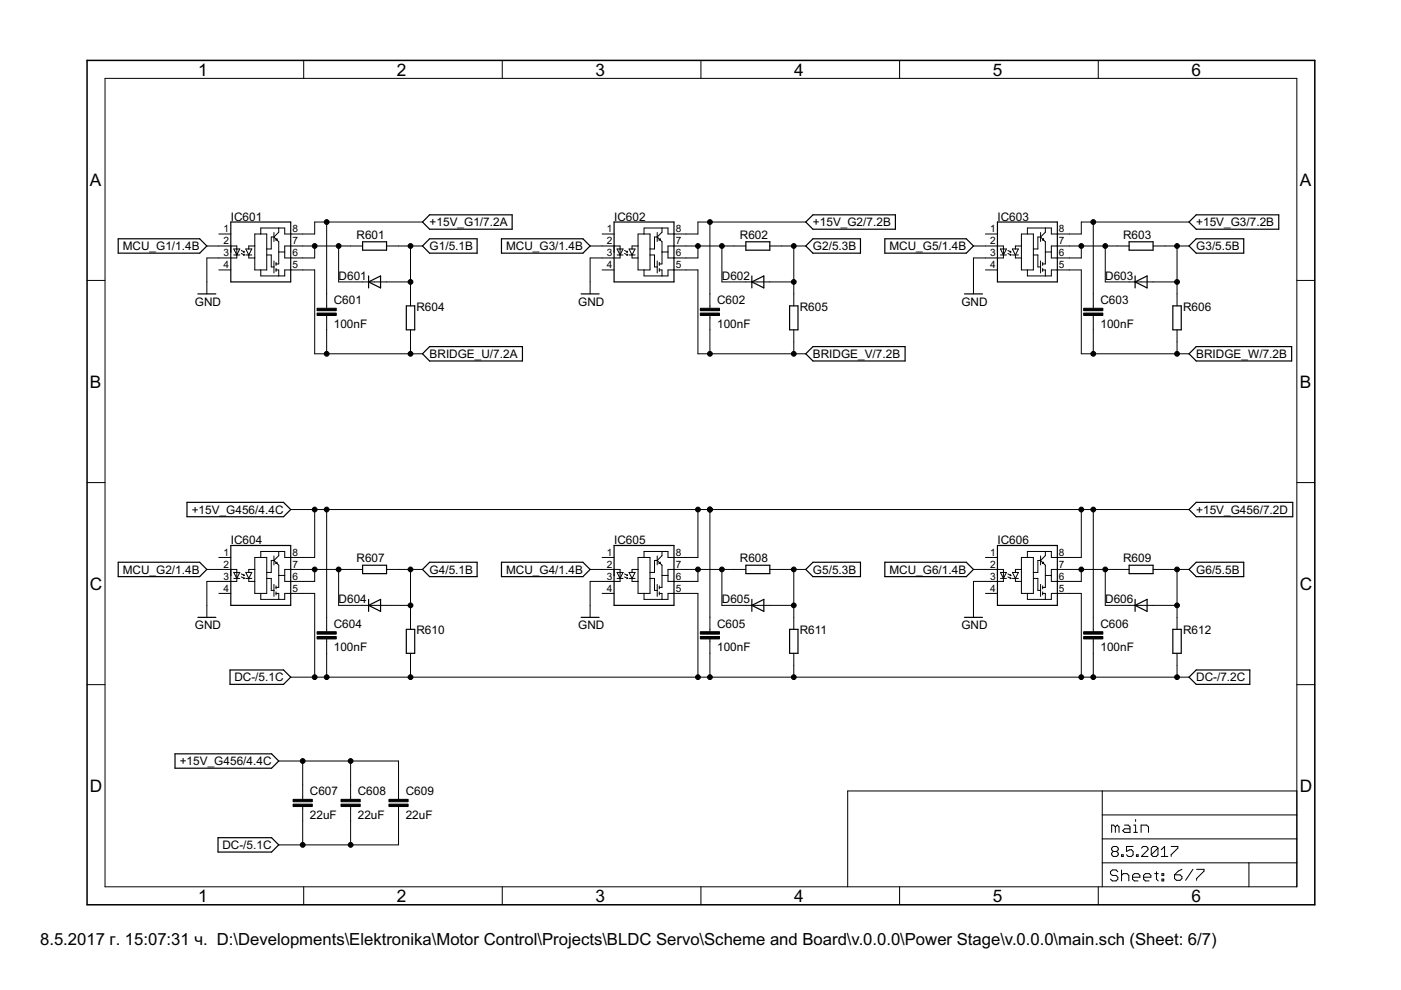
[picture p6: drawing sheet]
<svg xmlns="http://www.w3.org/2000/svg" width="297mm" height="210mm" viewBox="0 0 297 210" stroke-linecap="round" stroke-linejoin="round" font-family="sans-serif">
<g fill="#000" stroke="#000" stroke-width=".25">
<path d="M25.1 50.6v3.1zM25.1 53.7h17.2zM25.1 50.6h17.2zM42.3 53.7l1.6-1.5zM42.3 50.6l1.6 1.6zM48.9 47.1h12.7zM48.9 53.4v6.4zM48.9 47.1v6.3zM61.6 47.1v2.5zM61.6 49.6v2.6zM61.6 52.2v2.5zM61.6 54.7v2.5z"/>
<path d="M61.6 57.2v2.6zM48.9 59.8h12.7zM76.9 53h5.1zM76.9 51.3v1.7zM78.1 59.8l2.6 1.2zM78.1 58.5v1.3zM78.1 59.8l2.6-1.3zM76.9 51.3h5.1zM82 51.3v1.7zM91.1 50.6l-1.5 1.6zM89.6 52.2l1.5 1.5zM91.1 45.6l-1.5 1.5z"/>
<path d="M89.6 47.1l1.5 1.5zM91.1 50.6h10.1zM91.1 53.7h10.1zM91.1 45.6h17.5zM91.1 48.6h17.5zM101.2 50.6v3.1zM106.3 50.6v3.1zM108.6 45.6v3zM106.3 53.7h17.3zM106.3 50.6h17.3zM125.1 52.2l-1.5 1.5zM123.6 50.6l1.5 1.6z"/>
<path d="M130.2 47.1h12.7zM130.2 53.4v6.4zM130.2 47.1v6.3zM142.9 47.1v2.5zM142.9 49.6v2.6zM142.9 52.2v2.5zM142.9 54.7v2.5zM142.9 57.2v2.6zM130.2 59.8h12.7zM158.1 53h5.1zM158.1 51.3v1.7zM159.4 59.8l2.5 1.2z"/>
<path d="M159.4 58.5v1.3zM159.4 59.8l2.5-1.3zM158.1 51.3h5.1zM163.2 51.3v1.7zM170.8 52.2l1.6-1.6zM170.8 52.2l1.6 1.5zM170.8 47.1l1.6-1.5zM170.8 47.1l1.6 1.5zM172.4 50.6h10zM172.4 53.7h10zM172.4 45.6h17.4zM172.4 48.6h17.4z"/>
<path d="M182.4 50.6v3.1zM187.6 50.6v3.1zM189.8 45.6v3zM187.6 53.7h17.3zM187.6 50.6h17.3zM206.4 52.2l-1.5 1.5zM204.9 50.6l1.5 1.6zM211.5 47.1h12.7zM211.5 53.4v6.4zM211.5 47.1v6.3zM224.2 47.1v2.5zM224.2 49.6v2.6z"/>
<path d="M224.2 52.2v2.5zM224.2 54.7v2.5zM224.2 57.2v2.6zM211.5 59.8h12.7zM239.4 53h5.1zM239.4 51.3v1.7zM240.7 59.8l2.5 1.2zM240.7 58.5v1.3zM240.7 59.8l2.5-1.3zM239.4 51.3h5.1zM244.5 51.3v1.7zM252.1 47.1l1.5-1.5z"/>
<path d="M252.1 47.1l1.5 1.5zM252.1 52.2l1.5-1.6zM252.1 52.2l1.5 1.5zM253.6 45.6h17.5zM253.6 48.6h17.5zM253.6 50.6h10.1zM253.6 53.7h10.1zM263.7 50.6v3.1zM271.1 45.6v3zM42 62.3h3.8zM78.1 59.8v1.2zM80.7 58.5v2.5z"/>
<path d="M86.1 64.9v5zM86.1 64.9h1.8zM86.1 69.9h1.8zM87.9 64.9v5zM91.1 73.5l-1.5 1.5zM89.6 75l1.5 1.5zM91.1 73.5h19.7zM91.1 76.5h19.7zM110.8 73.5v3zM123.2 62.3h3.8zM159.4 59.8v1.2zM161.9 58.5v2.5z"/>
<path d="M167.4 64.9v5zM167.4 64.9h1.8zM167.4 69.9h1.8zM169.2 64.9v5zM170.8 75l1.6-1.5zM170.8 75l1.6 1.5zM172.4 73.5h19.5zM172.4 76.5h19.5zM191.9 73.5v3zM204.5 62.3h3.8zM240.7 59.8v1.2zM243.2 58.5v2.5z"/>
<path d="M248.7 64.9v5zM248.7 64.9h1.7zM248.7 69.9h1.7zM250.4 64.9v5zM252.1 75l1.5-1.5zM252.1 75l1.5 1.5zM253.6 73.5h20.3zM253.6 76.5h20.3zM273.9 73.5v3zM39.6 106.5v3.1zM25.1 119.2h17.2zM48.9 115.7h12.7z"/>
<path d="M39.6 109.6h20.5zM39.6 106.5h20.5zM60.1 109.6l1.5-1.6zM60.1 106.5l1.5 1.5zM61.6 115.7v2.5zM61.6 118.2v2.5zM76.9 119.8h5.1zM91.1 119.2h10.1zM101.2 119.2v3.1zM106.3 119.2h17.3zM130.2 115.7h12.7zM142.9 115.7v2.5z"/>
<path d="M142.9 118.2v2.5zM158.1 119.8h5.1zM172.4 119.2h10zM182.4 119.2v3.1zM187.6 119.2h17.3zM211.5 115.7h12.7zM224.2 115.7v2.5zM224.2 118.2v2.5zM239.4 119.8h5.1zM252.1 108l1.5-1.5zM252.1 108l1.5 1.6zM253.6 119.2h10.1z"/>
<path d="M253.6 106.5h20.5zM253.6 109.6h20.5zM263.7 119.2v3.1zM274.1 106.5v3.1zM25.1 119.2v3.1zM42 130.9h3.8zM25.1 122.3h17.2zM42.3 122.3l1.6-1.6zM42.3 119.2l1.6 1.5zM48.9 122v6.4zM48.9 115.7v6.3zM61.6 120.7v2.6z"/>
<path d="M61.6 123.3v2.5zM61.6 125.8v2.6zM48.9 128.4h12.7zM76.9 121.6h5.1zM76.9 119.8v1.8zM78.1 128.4l2.6 1.2zM78.1 128.4v1.2zM78.1 127.1v1.3zM78.1 128.4l2.6-1.3zM80.7 127.1v2.5zM82 119.8v1.8zM86.1 133.4v5.1z"/>
<path d="M86.1 133.4h1.8zM86.1 138.5h1.8zM87.9 133.4v5.1zM91.1 119.2l-1.5 1.5zM89.6 120.7l1.5 1.6zM91.1 122.3h10.1zM106.3 119.2v3.1zM123.2 130.9h3.8zM106.3 122.3h17.3zM125.1 120.7l-1.5 1.6zM123.6 119.2l1.5 1.5zM130.2 122v6.4z"/>
<path d="M130.2 115.7v6.3zM142.9 120.7v2.6zM142.9 123.3v2.5zM142.9 125.8v2.6zM130.2 128.4h12.7zM158.1 121.6h5.1zM158.1 119.8v1.8zM159.4 128.4l2.5 1.2zM159.4 128.4v1.2zM159.4 127.1v1.3zM159.4 128.4l2.5-1.3zM161.9 127.1v2.5z"/>
<path d="M163.2 119.8v1.8zM167.4 133.4v5.1zM167.4 133.4h1.8zM167.4 138.5h1.8zM169.2 133.4v5.1zM170.8 120.7l1.6-1.5zM170.8 120.7l1.6 1.6zM172.4 122.3h10zM187.6 119.2v3.1zM204.5 130.9h3.8zM187.6 122.3h17.3zM206.4 120.7l-1.5 1.6z"/>
<path d="M204.9 119.2l1.5 1.5zM211.5 122v6.4zM211.5 115.7v6.3zM224.2 120.7v2.6zM224.2 123.3v2.5zM224.2 125.8v2.6zM211.5 128.4h12.7zM239.4 121.6h5.1zM239.4 119.8v1.8zM240.7 128.4l2.5 1.2zM240.7 128.4v1.2zM240.7 127.1v1.3z"/>
<path d="M240.7 128.4l2.5-1.3zM243.2 127.1v2.5zM244.5 119.8v1.8zM248.7 133.4v5.1zM248.7 133.4h1.7zM248.7 138.5h1.7zM250.4 133.4v5.1zM252.1 120.7l1.5-1.5zM252.1 120.7l1.5 1.6zM253.6 122.3h10.1zM48.8 142v3.1zM37.1 159.8h20.5z"/>
<path d="M48.8 145.1h11.3zM48.8 142h11.3zM61.6 143.6l-1.5 1.5zM60.1 142l1.5 1.6zM252.1 143.6l1.5-1.6zM252.1 143.6l1.5 1.5zM253.6 142h11.4zM253.6 145.1h11.4zM265 142v3.1zM37.1 159.8v3.1zM46.2 177.6h11.4zM37.1 162.9h20.5z"/>
<path d="M59.1 179.1l-1.5 1.6zM57.6 177.6l1.5 1.5zM59.1 161.4l-1.5 1.5zM57.6 159.8l1.5 1.6zM46.2 177.6v3.1zM46.2 180.7h11.4z"/>
</g>
<g fill="#000" stroke="#000" stroke-width=".21">
<path d="M22.3 16.6v171.4zM64.4 12.8v3.8zM106.5 12.8v3.8zM148.6 12.8v3.8zM190.7 12.8v3.8zM232.9 12.8v3.8zM22.3 16.6h252.7zM18.5 59.5h3.8zM43.9 59.8v2.5zM43.9 52.2h2.5zM43.9 54.7v5.1zM43.9 54.7h2.5z"/>
<path d="M46.4 49.6h2.5zM46.4 52.2h2.5zM46.4 54.7h2.5zM46.4 57.2h2.5zM48.9 54.7h1.3zM48.9 52.2v1.2zM49.6 54.1h.6zM49.6 52.8h.6zM50.2 54.1v.6zM50.2 52.8h.6zM50.2 52.8v1.3zM50.2 52.2v.6z"/>
<path d="M48.9 52.2h1.3zM49.6 52.8l.6 1.3zM50.2 54.1h.6zM50.8 52.8l-.6 1.3zM51.2 53.1l.6 .3zM51.2 53.7l.6 .4zM51.6 54.1h.2zM51.7 53.3l.1 .1zM51.6 53.5l.2-.1zM51.7 53.9l.1 .2zM52.1 54.1h.6zM52.1 52.8h.6z"/>
<path d="M52.1 52.8l.6 1.3zM52.7 52.8h.7zM52.7 52.2v.6zM52.7 52.2h1.3zM52.7 54.1v.6zM52.7 54.7h1.3zM52.7 54.1h.7zM53.4 52.8l-.7 1.3zM54 54.7v2.5zM54 52.2v2.5zM54 49.6v2.6zM54 49.6h1.3z"/>
<path d="M55.3 49.6h1.3zM54 57.2h1.3zM55.3 48.3v1.3zM55.3 57.2v1.3zM56.6 49.6v3.2zM56.6 52.8v1.3zM56.6 54.1v3.1zM55.3 57.2h1.3zM56.6 52.8h.9zM57.5 54.1v2.5zM56.6 54.1h.9zM57.5 50.2v2.6z"/>
<path d="M57.5 50.2h.6zM58.1 56.6v1.3zM58.1 55.3v1.3zM57.5 56.6h.6zM58.1 50.2v1zM58.1 50.2l.6 .7zM58.1 49.3v.9zM58.5 50.9h.2zM58.5 57.2v.4zM58.5 56.9v.3zM58.5 56v.3zM58.5 55.6v.4z"/>
<path d="M58.5 57.2h.6zM58.7 50.9l.4 .4zM58.7 50.6v.3zM58.7 50.6l-.2 .3zM59.1 48.3v.9zM59.1 53.4v2.6zM59.1 57.2v1.3zM58.5 56h.6zM59.1 49.2l-1 1zM55.3 48.3h3.8zM55.3 58.5h3.8zM59.1 51.3v2.1z"/>
<path d="M60.4 53.4v1.3zM60.4 52.2v1.2zM60.4 52.2h1.2zM59.1 53.4h1.3zM60.4 48.3v1.3zM59.1 48.3h1.3zM60.4 57.2v1.3zM59.1 58.5h1.3zM60.4 54.7h1.2zM60.4 49.6h1.2zM60.4 57.2h1.2zM61.6 57.2h2.6z"/>
<path d="M61.6 54.7h2.6zM61.6 52.2h2.6zM61.6 49.6h2.6zM64.2 49.6h2.5zM64.2 52.2h2.5zM64.2 57.2h2.5zM66.7 47.1v2.5zM66.7 47.1h2.6zM66.7 52.2v2.5zM64.2 54.7h2.5zM66.7 52.2h5.1zM69.3 47.1h20.3z"/>
<path d="M71.8 52.2v7.6zM71.8 52.2h2.5zM74.3 52.2h2.6zM76.9 59.8h2.5zM71.8 59.8h5.1zM79.4 59.8h2.6zM82 59.8h5zM82 52.2h2.5zM84.5 52.2h2.5zM87 52.2h2.6zM87 59.8v2.5zM87 52.2v7.6z"/>
<path d="M125.1 59.8v2.5zM125.1 54.7v5.1zM125.1 54.7h2.6zM127.7 49.6h2.5zM127.7 52.2h2.5zM127.7 54.7h2.5zM127.7 57.2h2.5zM125.1 52.2h2.6zM130.2 54.7h1.3zM130.2 52.2v1.2zM130.8 54.1h.7zM130.8 52.8h.7z"/>
<path d="M131.5 54.1v.6zM131.5 52.8h.6zM131.5 52.8v1.3zM131.5 52.2v.6zM130.2 52.2h1.3zM130.8 52.8l.7 1.3zM131.5 54.1h.6zM132.1 52.8l-.6 1.3zM132.4 53.1l.7 .3zM132.4 53.7l.7 .4zM132.9 54.1h.2zM133 53.3l.1 .1z"/>
<path d="M132.9 53.5l.2-.1zM133 53.9l.1 .2zM133.4 54.1h.6zM133.4 52.8h.6zM133.4 52.8l.6 1.3zM134 52.8h.6zM134 52.2v.6zM134 52.2h1.3zM134 54.1v.6zM134 54.7h1.3zM134 54.1h.6zM134.6 52.8l-.6 1.3z"/>
<path d="M135.3 54.7v2.5zM135.3 52.2v2.5zM135.3 49.6v2.6zM135.3 49.6h1.2zM136.5 49.6h1.3zM135.3 57.2h1.2zM136.5 48.3v1.3zM136.5 57.2v1.3zM137.8 49.6v3.2zM137.8 52.8v1.3zM137.8 54.1v3.1zM136.5 57.2h1.3z"/>
<path d="M137.8 52.8h1zM138.8 54.1v2.5zM137.8 54.1h1zM138.8 50.2v2.6zM138.8 50.2h.5zM139.3 56.6v1.3zM139.3 55.3v1.3zM138.8 56.6h.5zM139.3 50.2v1zM139.3 50.2l.7 .7zM139.3 49.3v.9zM139.7 50.9h.3z"/>
<path d="M139.8 57.2v.4zM139.8 56.9v.3zM139.8 56v.3zM139.8 55.6v.4zM139.8 57.2h.6zM140 50.9l.4 .4zM140 50.6v.3zM139.7 50.9l.3-.3zM140.4 48.3v.9zM140.4 53.4v2.6zM140.4 57.2v1.3zM139.8 56h.6z"/>
<path d="M140.4 49.2l-1.1 1zM136.5 48.3h3.9zM136.5 58.5h3.9zM140.4 51.3v2.1zM141.6 53.4v1.3zM141.6 52.2v1.2zM141.6 52.2h1.3zM140.4 53.4h1.2zM141.6 48.3v1.3zM140.4 48.3h1.2zM141.6 57.2v1.3zM140.4 58.5h1.2z"/>
<path d="M141.6 54.7h1.3zM141.6 49.6h1.3zM141.6 57.2h1.3zM142.9 57.2h2.5zM142.9 54.7h2.5zM142.9 52.2h2.5zM142.9 49.6h2.5zM145.4 54.7h2.6zM145.4 57.2h2.6zM148 47.1v2.5zM145.4 49.6h2.6zM145.4 52.2h2.6z"/>
<path d="M148 52.2h5.1zM148 52.2v2.5zM148 47.1h2.5zM153.1 52.2h2.5zM153.1 52.2v7.6zM155.6 52.2h2.5zM158.1 59.8h2.6zM153.1 59.8h5zM160.7 59.8h2.5zM163.2 59.8h5.1zM163.2 52.2h2.6zM165.8 52.2h2.5z"/>
<path d="M168.3 59.8v2.5zM168.3 52.2v7.6zM168.3 52.2h2.5zM150.5 47.1h20.3zM206.4 59.8v2.5zM206.4 52.2h2.5zM206.4 54.7v5.1zM206.4 54.7h2.5zM208.9 49.6h2.6zM208.9 52.2h2.6zM208.9 54.7h2.6zM208.9 57.2h2.6z"/>
<path d="M211.5 54.7h1.2zM211.5 52.2v1.2zM212.1 54.1h.6zM212.1 52.8h.6zM212.7 54.1v.6zM212.7 52.8h.7zM212.7 52.8v1.3zM212.7 52.2v.6zM211.5 52.2h1.2zM212.1 52.8l.6 1.3zM212.7 54.1h.7zM213.4 52.8l-.7 1.3z"/>
<path d="M213.7 53.1l.6 .3zM213.7 53.7l.6 .4zM214.2 54.1h.1zM214.2 53.3l.1 .1zM214.1 53.5l.2-.1zM214.3 53.9v.2zM214.7 54.1h.6zM214.7 52.8h.6zM214.7 52.8l.6 1.3zM215.3 52.8h.6zM215.3 52.2v.6zM215.3 52.2h1.3z"/>
<path d="M215.3 54.1v.6zM215.3 54.7h1.3zM215.3 54.1h.6zM215.9 52.8l-.6 1.3zM216.6 54.7v2.5zM216.6 52.2v2.5zM216.6 49.6v2.6zM216.6 49.6h1.2zM217.8 49.6h1.3zM216.6 57.2h1.2zM217.8 48.3v1.3zM217.8 57.2v1.3z"/>
<path d="M219.1 49.6v3.2zM219.1 52.8v1.3zM219.1 54.1v3.1zM217.8 57.2h1.3zM219.1 52.8h.9zM220 54.1v2.5zM219.1 54.1h.9zM220 50.2v2.6zM220 50.2h.6zM220.6 56.6v1.3zM220.6 55.3v1.3zM220 56.6h.6z"/>
<path d="M220.6 50.2v1zM220.6 50.2l.7 .7zM220.6 49.3v.9zM221 50.9h.3zM221.1 57.2v.4zM221.1 56.9v.3zM221.1 56v.3zM221.1 55.6v.4zM221.1 57.2h.5zM221.3 50.9l.3 .4zM221.3 50.6v.3zM221.3 50.6l-.3 .3z"/>
<path d="M221.6 48.3v.9zM221.6 53.4v2.6zM221.6 57.2v1.3zM221.1 56h.5zM221.6 49.2l-1 1zM217.8 48.3h3.8zM217.8 58.5h3.8zM221.6 51.3v2.1zM222.9 53.4v1.3zM222.9 52.2v1.2zM222.9 52.2h1.3zM221.6 53.4h1.3z"/>
<path d="M222.9 48.3v1.3zM221.6 48.3h1.3zM222.9 57.2v1.3zM221.6 58.5h1.3zM222.9 54.7h1.3zM222.9 49.6h1.3zM222.9 57.2h1.3zM224.2 57.2h2.5zM224.2 54.7h2.5zM224.2 52.2h2.5zM224.2 49.6h2.5zM226.7 52.2h2.6z"/>
<path d="M226.7 54.7h2.6zM226.7 57.2h2.6zM229.3 47.1v2.5zM226.7 49.6h2.6zM229.3 52.2v2.5zM229.3 47.1h2.5zM234.3 52.2v7.6zM234.3 52.2h2.6zM229.3 52.2h5zM236.9 52.2h2.5zM239.4 59.8h2.5zM234.3 59.8h5.1z"/>
<path d="M241.9 59.8h2.6zM244.5 59.8h5.1zM244.5 52.2h2.5zM247 52.2h2.6zM249.6 52.2v7.6zM231.8 47.1h20.3zM249.6 52.2h2.5zM275 59.5h3.8zM66.7 57.2v17.8zM69.3 62.3v2.6zM69.3 67.4v2.5zM69.3 64.9v.5z"/>
<path d="M69.3 66.9v.5zM66.7 75h2.6zM69.3 69.9v5.1zM69.3 47.1v15.2zM87 62.3v2.6zM87 69.9v2.6zM69.3 75h17.7zM87 72.5v2.5zM87 75h2.6zM148 57.2v17.8zM150.5 62.3v2.6zM150.5 67.4v2.5z"/>
<path d="M150.5 64.9v.5zM150.5 66.9v.5zM148 75h2.5zM150.5 69.9v5.1zM150.5 47.1v15.2zM168.3 62.3v2.6zM168.3 69.9v2.6zM150.5 75h17.8zM168.3 72.5v2.5zM168.3 75h2.5zM229.3 57.2v17.8zM231.8 62.3v2.6z"/>
<path d="M231.8 67.4v2.5zM231.8 64.9v.5zM231.8 66.9v.5zM229.3 75h2.5zM231.8 69.9v5.1zM231.8 47.1v15.2zM249.6 62.3v2.6zM249.6 69.9v2.6zM231.8 75h17.8zM249.6 72.5v2.5zM249.6 59.8v2.5zM249.6 75h2.5z"/>
<path d="M18.5 102.3h3.8zM46.4 118.2h2.5zM54 118.2h1.3zM55.3 118.2h1.3zM55.3 116.9v1.3zM56.6 118.2v3.2zM57.5 118.8h.6zM58.1 118.8v1zM58.1 118.8l.6 .7zM58.1 117.9v.9zM58.5 119.5h.2zM58.7 119.5l.4 .3z"/>
<path d="M58.7 119.2v.3zM58.7 119.2l-.2 .3zM59.1 116.9v.9zM59.1 117.8l-1 1zM55.3 116.9h3.8zM60.4 116.9v1.3zM59.1 116.9h1.3zM60.4 118.2h1.2zM61.6 118.2h2.6zM64.2 118.2h2.5zM66.7 108v10.2zM66.7 108h2.6z"/>
<path d="M61.6 108h5.1zM69.3 108h78.7zM127.7 118.2h2.5zM135.3 118.2h1.2zM136.5 118.2h1.3zM136.5 116.9v1.3zM137.8 118.2v3.2zM138.8 118.8h.5zM139.3 118.8v1zM139.3 118.8l.7 .7zM139.3 117.9v.9zM139.7 119.5h.3z"/>
<path d="M140 119.5l.4 .3zM140 119.2v.3zM139.7 119.5l.3-.3zM140.4 116.9v.9zM140.4 117.8l-1.1 1zM136.5 116.9h3.9zM141.6 116.9v1.3zM140.4 116.9h1.2zM141.6 118.2h1.3zM142.9 118.2h2.5zM145.4 118.2h2.6zM148 108v10.2z"/>
<path d="M148 108h2.5zM150.5 108h78.8zM208.9 118.2h2.6zM216.6 118.2h1.2zM217.8 118.2h1.3zM217.8 116.9v1.3zM219.1 118.2v3.2zM220 118.8h.6zM220.6 118.8v1zM220.6 118.8l.7 .7zM220.6 117.9v.9zM221 119.5h.3z"/>
<path d="M221.3 119.5l.3 .3zM221.3 119.2v.3zM221.3 119.2l-.3 .3zM221.6 116.9v.9zM221.6 117.8l-1 1zM217.8 116.9h3.8zM222.9 116.9v1.3zM221.6 116.9h1.3zM222.9 118.2h1.3zM224.2 118.2h2.5zM226.7 118.2h2.6zM229.3 108v10.2z"/>
<path d="M229.3 108h2.5zM231.8 108h20.3zM275 102.3h3.8zM43.9 128.4v2.5zM43.9 120.7h2.5zM43.9 123.3v5.1zM43.9 123.3h2.5zM46.4 120.7h2.5zM46.4 123.3h2.5zM46.4 125.8h2.5zM48.9 123.3h1.3zM48.9 120.7v1.3z"/>
<path d="M49.6 122.6h.6zM49.6 121.4h.6zM50.2 122.6v.7zM50.2 121.4h.6zM50.2 121.4v1.2zM50.2 120.7v.7zM48.9 120.7h1.3zM49.6 121.4l.6 1.2zM50.2 122.6h.6zM50.8 121.4l-.6 1.2zM51.2 121.7l.6 .3zM51.2 122.3l.6 .3z"/>
<path d="M51.6 122.7l.2-.1zM51.7 121.8l.1 .2zM51.6 122.1l.2-.1zM51.7 122.4l.1 .2zM52.1 122.6h.6zM52.1 121.4h.6zM52.1 121.4l.6 1.2zM52.7 121.4h.7zM52.7 120.7v.7zM52.7 120.7h1.3zM52.7 122.6v.7zM52.7 123.3h1.3z"/>
<path d="M52.7 122.6h.7zM53.4 121.4l-.7 1.2zM54 123.3v2.5zM54 120.7v2.6zM54 118.2v2.5zM54 125.8h1.3zM55.3 125.8v1.3zM56.6 121.4v1.2zM56.6 122.6v3.2zM55.3 125.8h1.3zM56.6 121.4h.9zM57.5 122.6v2.6z"/>
<path d="M56.6 122.6h.9zM57.5 118.8v2.6zM58.1 125.2v1.2zM58.1 123.9v1.3zM57.5 125.2h.6zM58.5 125.8v.3zM58.5 125.5v.3zM58.5 124.5v.4zM58.5 124.2v.3zM58.5 125.8h.6zM59.1 122v2.5zM59.1 125.8v1.3z"/>
<path d="M58.5 124.5h.6zM55.3 127.1h3.8zM59.1 119.8v2.2zM60.4 122v1.3zM60.4 120.7v1.3zM60.4 120.7h1.2zM59.1 122h1.3zM60.4 125.8v1.3zM59.1 127.1h1.3zM60.4 123.3h1.2zM60.4 125.8h1.2zM61.6 125.8h2.6z"/>
<path d="M61.6 123.3h2.6zM61.6 120.7h2.6zM64.2 123.3h2.5zM64.2 125.8h2.5zM66.7 125.8v17.8zM66.7 120.7v2.6zM64.2 120.7h2.5zM69.3 130.9v2.5zM69.3 136v2.5zM69.3 133.4v.5zM69.3 135.5v.5zM69.3 138.5v5.1z"/>
<path d="M69.3 108v22.9zM66.7 120.7h5.1zM71.8 120.7v7.7zM74.3 120.7h2.6zM71.8 120.7h2.5zM76.9 128.4h2.5zM71.8 128.4h5.1zM79.4 128.4h2.6zM82 128.4h5zM82 120.7h2.5zM84.5 120.7h2.5zM87 130.9v2.5z"/>
<path d="M87 120.7v7.7zM87 128.4v2.5zM87 120.7h2.6zM125.1 128.4v2.5zM125.1 120.7h2.6zM125.1 123.3v5.1zM125.1 123.3h2.6zM127.7 120.7h2.5zM127.7 123.3h2.5zM127.7 125.8h2.5zM130.2 123.3h1.3zM130.2 120.7v1.3z"/>
<path d="M130.8 122.6h.7zM130.8 121.4h.7zM131.5 122.6v.7zM131.5 121.4h.6zM131.5 121.4v1.2zM131.5 120.7v.7zM130.2 120.7h1.3zM130.8 121.4l.7 1.2zM131.5 122.6h.6zM132.1 121.4l-.6 1.2zM132.4 121.7l.7 .3zM132.4 122.3l.7 .3z"/>
<path d="M132.9 122.7l.2-.1zM133 121.8l.1 .2zM132.9 122.1l.2-.1zM133 122.4l.1 .2zM133.4 122.6h.6zM133.4 121.4h.6zM133.4 121.4l.6 1.2zM134 121.4h.6zM134 120.7v.7zM134 120.7h1.3zM134 122.6v.7zM134 123.3h1.3z"/>
<path d="M134 122.6h.6zM134.6 121.4l-.6 1.2zM135.3 123.3v2.5zM135.3 120.7v2.6zM135.3 118.2v2.5zM135.3 125.8h1.2zM136.5 125.8v1.3zM137.8 121.4v1.2zM137.8 122.6v3.2zM136.5 125.8h1.3zM137.8 121.4h1zM138.8 122.6v2.6z"/>
<path d="M137.8 122.6h1zM138.8 118.8v2.6zM139.3 125.2v1.2zM139.3 123.9v1.3zM138.8 125.2h.5zM139.8 125.8v.3zM139.8 125.5v.3zM139.8 124.5v.4zM139.8 124.2v.3zM139.8 125.8h.6zM140.4 122v2.5zM140.4 125.8v1.3z"/>
<path d="M139.8 124.5h.6zM136.5 127.1h3.9zM140.4 119.8v2.2zM141.6 122v1.3zM141.6 120.7v1.3zM141.6 120.7h1.3zM140.4 122h1.2zM141.6 125.8v1.3zM140.4 127.1h1.2zM141.6 123.3h1.3zM141.6 125.8h1.3zM142.9 125.8h2.5z"/>
<path d="M142.9 123.3h2.5zM142.9 120.7h2.5zM145.4 123.3h2.6zM145.4 125.8h2.6zM145.4 120.7h2.6zM148 120.7v2.6zM150.5 130.9v2.5zM150.5 136v2.5zM150.5 133.4v.5zM150.5 135.5v.5zM150.5 138.5v5.1zM150.5 108v22.9z"/>
<path d="M148 120.7h5.1zM153.1 120.7v7.7zM155.6 120.7h2.5zM153.1 120.7h2.5zM158.1 128.4h2.6zM153.1 128.4h5zM160.7 128.4h2.5zM163.2 128.4h5.1zM163.2 120.7h2.6zM168.3 130.9v2.5zM168.3 128.4v2.5zM168.3 120.7v7.7z"/>
<path d="M165.8 120.7h2.5zM168.3 120.7h2.5zM206.4 128.4v2.5zM206.4 120.7h2.5zM206.4 123.3v5.1zM206.4 123.3h2.5zM208.9 120.7h2.6zM208.9 123.3h2.6zM208.9 125.8h2.6zM211.5 123.3h1.2zM211.5 120.7v1.3zM212.1 122.6h.6z"/>
<path d="M212.1 121.4h.6zM212.7 122.6v.7zM212.7 121.4h.7zM212.7 121.4v1.2zM212.7 120.7v.7zM211.5 120.7h1.2zM212.1 121.4l.6 1.2zM212.7 122.6h.7zM213.4 121.4l-.7 1.2zM213.7 121.7l.6 .3zM213.7 122.3l.6 .3zM214.2 122.7l.1-.1z"/>
<path d="M214.2 121.8l.1 .2zM214.1 122.1l.2-.1zM214.3 122.4v.2zM214.7 122.6h.6zM214.7 121.4h.6zM214.7 121.4l.6 1.2zM215.3 121.4h.6zM215.3 120.7v.7zM215.3 120.7h1.3zM215.3 122.6v.7zM215.3 123.3h1.3zM215.3 122.6h.6z"/>
<path d="M215.9 121.4l-.6 1.2zM216.6 123.3v2.5zM216.6 120.7v2.6zM216.6 118.2v2.5zM216.6 125.8h1.2zM217.8 125.8v1.3zM219.1 121.4v1.2zM219.1 122.6v3.2zM217.8 125.8h1.3zM219.1 121.4h.9zM220 122.6v2.6zM219.1 122.6h.9z"/>
<path d="M220 118.8v2.6zM220.6 125.2v1.2zM220.6 123.9v1.3zM220 125.2h.6zM221.1 125.8v.3zM221.1 125.5v.3zM221.1 124.5v.4zM221.1 124.2v.3zM221.1 125.8h.5zM221.6 122v2.5zM221.6 125.8v1.3zM221.1 124.5h.5z"/>
<path d="M217.8 127.1h3.8zM221.6 119.8v2.2zM222.9 122v1.3zM222.9 120.7v1.3zM222.9 120.7h1.3zM221.6 122h1.3zM222.9 125.8v1.3zM221.6 127.1h1.3zM222.9 123.3h1.3zM222.9 125.8h1.3zM224.2 125.8h2.5zM224.2 123.3h2.5z"/>
<path d="M224.2 120.7h2.5zM226.7 123.3h2.6zM226.7 125.8h2.6zM226.7 120.7h2.6zM229.3 120.7v2.6zM231.8 130.9v2.5zM231.8 136v2.5zM231.8 133.4v.5zM231.8 135.5v.5zM231.8 138.5v5.1zM231.8 108v22.9zM229.3 120.7h5z"/>
<path d="M234.3 120.7v7.7zM236.9 120.7h2.5zM234.3 120.7h2.6zM239.4 128.4h2.5zM234.3 128.4h5.1zM241.9 128.4h2.6zM244.5 128.4h5.1zM244.5 120.7h2.5zM249.6 130.9v2.5zM249.6 120.7v7.7zM247 120.7h2.6zM249.6 128.4v2.5z"/>
<path d="M249.6 120.7h2.5zM18.5 145.2h3.8zM61.6 143.6h5.1zM66.7 143.6h2.6zM69.3 143.6h17.7zM87 138.5v2.6zM87 143.6h61zM87 141.1v2.5zM148 125.8v17.8zM148 143.6h2.5zM150.5 143.6h17.8zM168.3 138.5v2.6z"/>
<path d="M168.3 143.6h61zM168.3 141.1v2.5zM229.3 125.8v17.8zM229.3 143.6h2.5zM231.8 143.6h17.8zM249.6 138.5v2.6zM249.6 141.1v2.5zM249.6 143.6h2.5zM275 145.2h3.8zM59.1 179.1h5.1zM59.1 161.4h5.1zM64.2 166.4v2.6z"/>
<path d="M64.2 171.5v2.6zM64.2 169v.5zM64.2 171v.5zM64.2 179.1h10.1zM64.2 174.1v5zM64.2 161.4h10.1zM64.2 161.4v5zM74.3 166.4v2.6zM74.3 171.5v2.6zM74.3 169v.5zM74.3 171v.5zM74.3 179.1h10.2z"/>
<path d="M74.3 174.1v5zM74.3 161.4h10.2zM74.3 161.4v5zM84.5 166.4v2.6zM84.5 171.5v2.6zM84.5 169v.5zM84.5 171v.5zM84.5 174.1v5zM84.5 161.4v5zM179.7 167.7h54zM233.7 167.7h41.3zM233.7 177.9h41.3z"/>
<path d="M233.7 172.8v5.1zM233.7 172.8h41.3zM233.7 167.7v5.1zM235.7 174.9v1.6zM235.7 174.9h.4zM236 179.5l-.3 .3zM236 179.5h.7zM236.1 174.9l.4 .4zM236.5 175.3v1.2zM236.5 175.3l.4-.4zM236.7 179.5l.4 .3zM236.9 174.9l.4 .4z"/>
<path d="M237.1 179.8v.4zM237.3 175.3v1.2zM238 176.1l.4-.4zM238.4 174.9h.8zM238 176.1l.4 .4zM238.4 175.7h1.2zM238.8 179.5v1zM239.2 174.9l.4 .4zM239.6 175.3v1.2zM238.4 176.5h1.2zM238.8 179.5h1.4zM240.4 174.9h.4z"/>
<path d="M240.4 176.5h.8zM240.8 174.9v1.6zM240.8 173.8v.4zM241.9 174.9v1.6zM241.9 174.9h1.2zM242.4 179.5l-.4 .3zM242.4 179.5h.7zM243.1 174.9l.4 .4zM243.1 179.5l.3 .3zM243.5 175.3v1.2zM244.5 179.5l-.4 .3zM244.5 179.5h.7z"/>
<path d="M245.2 179.5l.3 .3zM245.5 179.8v1.4zM246.9 179.5v2.1zM248.3 179.5h1.4zM249.7 179.5v.3zM248.3 181.2l1.4-1.4zM275 172.8v5.1zM275 167.7v5.1zM22.3 188h252.7zM64.4 188v3.8zM106.5 188v3.8zM148.6 188v3.8z"/>
<path d="M179.7 167.7v20.3zM190.7 188v3.8zM232.9 188v3.8zM233.7 182.9v5.1zM233.7 177.9v5zM235.4 184.8v.4zM235.4 185.2l.4 .4zM235.7 180.9v.3zM236 180.5l-.3 .4zM235.7 179.8v.4zM235.4 184.8l.4-.4zM235.8 185.6h.8z"/>
<path d="M235.4 186.4l.4 .4zM235.7 181.2l.3 .4zM235.7 180.2l.3 .3zM236 180.5h.7zM235.8 184.4h.8zM236.6 185.6l.4 .4zM235.8 186.8h.8zM236.7 180.5l.4 .4zM236 181.6h.7zM236.6 184.4l.4 .4zM237 186v.4zM237 186.4l-.4 .4z"/>
<path d="M237.1 180.2l-.4 .3zM237.1 180.9v.3zM237.1 181.2l-.4 .4zM237.8 181.2v.4zM237.8 181.2h.3zM237.8 184.4v2.4zM237.8 185.6l.4-.4zM238.1 181.2v.4zM237.8 181.6h.3zM238.2 185.2h.8zM238.8 180.5l.7-.3zM239 185.2l.3 .4z"/>
<path d="M238.8 181.2l.4 .4zM239.3 185.6v1.2zM239.5 180.2h.4zM239.9 180.2l.3 .3zM239.2 181.6h.7zM240.1 185.6v.8zM240.1 185.6l.4-.4zM240.2 180.5v.7zM240.2 181.2l-.3 .4zM240.1 186.4l.4 .4zM240.5 185.2h.8zM240.9 181.2v.4z"/>
<path d="M240.9 181.2h.4zM240.5 186.8h.8zM241.3 185.2l.4 .4zM241.3 181.2v.4zM240.9 181.6h.4zM241.7 185.6v.4zM240.1 186h1.6zM243.4 180.2l-1.4 1.4zM242.5 185.6v.8zM242.5 185.6l.3-.4zM242.5 186.4l.3 .4zM242.8 185.2h.8z"/>
<path d="M242 181.6h1.4zM243.4 179.8v.4zM242.8 186.8h.8zM243.6 185.2l.4 .4zM244 185.6v.4zM242.5 186h1.5zM244.1 179.8v1.4zM244.1 181.2l1.4-1.4zM244.1 181.2l.4 .4zM244.8 185.2h.8zM244.5 181.6h.7zM245.2 184.8v1.6z"/>
<path d="M245.2 186.4l.4 .4zM245.5 181.2l-.3 .4zM246.9 179.5l-.7 .7zM246.2 181.6h1.4zM246.4 185.2h.3zM246.4 185.2v.4zM246.4 186.4h.3zM246.4 186.4v.4zM246.7 185.2v.4zM246.4 185.6h.3zM246.7 186.4v.4zM246.4 186.8h.3z"/>
<path d="M248.3 181.2v.4zM249 185.5v.8zM249 186.3l.4 .3zM249.4 186.6h.8zM249.8 184.7l-.8 .8zM250.2 186.6l.4-.3zM249 185.5h1.2zM249.8 184.7l.8-.4zM250.6 185.9v.4zM250.2 185.5l.4 .4zM252.9 184.3l-1.5 2.3zM253.7 184.3h1.6z"/>
<path d="M253.7 186.3v.3zM255.3 184.3v.4zM255.3 184.7l-1.6 1.6zM264.8 182.9v5.1zM264.8 182.9h10.2zM233.7 182.9h31.1zM275 182.9v5.1zM275 177.9v5zM275 16.6v171.4z"/>
<circle cx="66.7" cy="52.2" r=".51"/>
<circle cx="69.3" cy="47.1" r=".51"/>
<circle cx="71.8" cy="52.2" r=".51"/>
<circle cx="87" cy="52.2" r=".51"/>
<circle cx="87" cy="59.8" r=".51"/>
<circle cx="148" cy="52.2" r=".51"/>
<circle cx="150.5" cy="47.1" r=".51"/>
<circle cx="153.1" cy="52.2" r=".51"/>
<circle cx="168.3" cy="52.2" r=".51"/>
<circle cx="168.3" cy="59.8" r=".51"/>
<circle cx="229.3" cy="52.2" r=".51"/>
<circle cx="231.8" cy="47.1" r=".51"/>
<circle cx="234.3" cy="52.2" r=".51"/>
<circle cx="249.6" cy="59.8" r=".51"/>
<circle cx="249.6" cy="52.2" r=".51"/>
<circle cx="69.3" cy="75" r=".51"/>
<circle cx="87" cy="75" r=".51"/>
<circle cx="150.5" cy="75" r=".51"/>
<circle cx="168.3" cy="75" r=".51"/>
<circle cx="231.8" cy="75" r=".51"/>
<circle cx="249.6" cy="75" r=".51"/>
<circle cx="66.7" cy="108" r=".51"/>
<circle cx="69.3" cy="108" r=".51"/>
<circle cx="148" cy="108" r=".51"/>
<circle cx="150.5" cy="108" r=".51"/>
<circle cx="229.3" cy="108" r=".51"/>
<circle cx="231.8" cy="108" r=".51"/>
<circle cx="66.7" cy="120.7" r=".51"/>
<circle cx="71.8" cy="120.7" r=".51"/>
<circle cx="87" cy="128.4" r=".51"/>
<circle cx="87" cy="120.7" r=".51"/>
<circle cx="148" cy="120.7" r=".51"/>
<circle cx="153.1" cy="120.7" r=".51"/>
<circle cx="168.3" cy="128.4" r=".51"/>
<circle cx="168.3" cy="120.7" r=".51"/>
<circle cx="229.3" cy="120.7" r=".51"/>
<circle cx="234.3" cy="120.7" r=".51"/>
<circle cx="249.6" cy="128.4" r=".51"/>
<circle cx="249.6" cy="120.7" r=".51"/>
<circle cx="66.7" cy="143.6" r=".51"/>
<circle cx="69.3" cy="143.6" r=".51"/>
<circle cx="87" cy="143.6" r=".51"/>
<circle cx="148" cy="143.6" r=".51"/>
<circle cx="150.5" cy="143.6" r=".51"/>
<circle cx="168.3" cy="143.6" r=".51"/>
<circle cx="229.3" cy="143.6" r=".51"/>
<circle cx="231.8" cy="143.6" r=".51"/>
<circle cx="249.6" cy="143.6" r=".51"/>
<circle cx="64.2" cy="161.4" r=".51"/>
<circle cx="64.2" cy="179.1" r=".51"/>
<circle cx="74.3" cy="161.4" r=".51"/>
<circle cx="74.3" cy="179.1" r=".51"/>
</g>
<path d="M18.5 12.8v179zM18.5 12.8h260.3zM18.5 191.8h260.3zM278.8 12.8v179z" fill="#000" stroke="#000" stroke-width=".32"/>
<g fill="#000" stroke="#000" stroke-width=".21">
<path d="M67.2 66.4h4.1v.5h-4.1zM67.2 65.4h4.1v.5h-4.1zM148.5 66.4h4v.5h-4zM148.5 65.4h4v.5h-4zM229.8 66.4h4v.5h-4zM229.8 65.4h4v.5h-4zM67.2 135h4.1v.5h-4.1zM67.2 133.9h4.1v.6h-4.1zM148.5 135h4v.5h-4zM148.5 133.9h4v.6h-4zM229.8 135h4v.5h-4zM229.8 133.9h4v.6h-4z"/>
<path d="M62.1 170.5h4.1v.5h-4.1zM62.1 169.5h4.1v.5h-4.1zM72.3 170.5h4.1v.5h-4.1zM72.3 169.5h4.1v.5h-4.1zM82.5 170.5h4v.5h-4zM82.5 169.5h4v.5h-4z"/>
</g>
<g font-size="4.1">
<text x="42" y="16">1</text>
<text x="84.1" y="16">2</text>
<text x="126.3" y="16">3</text>
<text x="168.4" y="16">4</text>
<text x="210.5" y="16">5</text>
<text x="252.6" y="16">6</text>
<text x="19.1" y="39.3">A</text>
<text x="275.6" y="39.3">A</text>
<text x="19.1" y="82.2">B</text>
<text x="275.6" y="82.2">B</text>
<text x="19.1" y="125">C</text>
<text x="275.6" y="125">C</text>
<text x="19.1" y="167.9">D</text>
<text x="275.6" y="167.9">D</text>
<text x="42" y="191.2">1</text>
<text x="84.1" y="191.2">2</text>
<text x="126.3" y="191.2">3</text>
<text x="168.4" y="191.2">4</text>
<text x="210.5" y="191.2">5</text>
<text x="252.6" y="191.2">6</text>
</g>
<text font-size="4" x="8.5" y="200.4">8.5.2017 г. 15:07:31 ч. D:\Developments\Elektronika\Motor Control\Projects\BLDC Servo\Scheme and Board\v.0.0.0\Power Stage\v.0.0.0\main.sch (Sheet: 6/7)</text>
<g font-size="2.8">
<text x="48.9" y="46.8">IC601</text>
<text x="91.1" y="48">+15V_G1/7.2A</text>
<text x="130.2" y="46.8">IC602</text>
<text x="172.4" y="48">+15V_G2/7.2B</text>
<text x="211.5" y="46.8">IC603</text>
<text x="253.6" y="48">+15V_G3/7.2B</text>
<text x="26.1" y="53.1">MCU_G1/1.4B</text>
<text x="75.6" y="50.7">R601</text>
<text x="91.1" y="53.1">G1/5.1B</text>
<text x="107.3" y="53.1">MCU_G3/1.4B</text>
<text x="156.9" y="50.7">R602</text>
<text x="172.4" y="53.1">G2/5.3B</text>
<text x="188.6" y="53.1">MCU_G5/1.4B</text>
<text x="238.1" y="50.7">R603</text>
<text x="253.6" y="53.1">G3/5.5B</text>
<text x="71.8" y="59.3">D601</text>
<text x="153.1" y="59.3">D602</text>
<text x="234.3" y="59.3">D603</text>
<text x="41.3" y="64.9">GND</text>
<text x="70.8" y="64.5">C601</text>
<text x="88.3" y="65.9">R604</text>
<text x="122.6" y="64.9">GND</text>
<text x="152" y="64.5">C602</text>
<text x="169.6" y="65.9">R605</text>
<text x="203.9" y="64.9">GND</text>
<text x="233.3" y="64.5">C603</text>
<text x="250.8" y="65.9">R606</text>
<text x="70.8" y="69.6">100nF</text>
<text x="152" y="69.6">100nF</text>
<text x="233.3" y="69.6">100nF</text>
<text x="91.1" y="75.9">BRIDGE_U/7.2A</text>
<text x="172.4" y="75.9">BRIDGE_V/7.2B</text>
<text x="253.6" y="75.9">BRIDGE_W/7.2B</text>
<text x="40.7" y="108.9">+15V_G456/4.4C</text>
<text x="253.6" y="108.9">+15V_G456/7.2D</text>
<text x="48.9" y="115.3">IC604</text>
<text x="75.6" y="119.2">R607</text>
<text x="130.2" y="115.3">IC605</text>
<text x="156.9" y="119.2">R608</text>
<text x="211.5" y="115.3">IC606</text>
<text x="238.1" y="119.2">R609</text>
<text x="26.1" y="121.6">MCU_G2/1.4B</text>
<text x="91.1" y="121.6">G4/5.1B</text>
<text x="107.3" y="121.6">MCU_G4/1.4B</text>
<text x="172.4" y="121.6">G5/5.3B</text>
<text x="188.6" y="121.6">MCU_G6/1.4B</text>
<text x="253.6" y="121.6">G6/5.5B</text>
<text x="71.8" y="127.9">D604</text>
<text x="153.1" y="127.9">D605</text>
<text x="234.3" y="127.9">D606</text>
<text x="41.3" y="133.4">GND</text>
<text x="70.8" y="133">C604</text>
<text x="88.3" y="134.5">R610</text>
<text x="122.6" y="133.4">GND</text>
<text x="152" y="133">C605</text>
<text x="169.6" y="134.5">R611</text>
<text x="203.9" y="133.4">GND</text>
<text x="233.3" y="133">C606</text>
<text x="250.8" y="134.5">R612</text>
<text x="70.8" y="138.1">100nF</text>
<text x="152" y="138.1">100nF</text>
<text x="233.3" y="138.1">100nF</text>
<text x="49.7" y="144.5">DC-/5.1C</text>
<text x="253.6" y="144.5">DC-/7.2C</text>
<text x="38.1" y="162.2">+15V_G456/4.4C</text>
<text x="65.7" y="173.7">22uF</text>
<text x="65.7" y="168.6">C607</text>
<text x="75.9" y="173.7">22uF</text>
<text x="75.9" y="168.6">C608</text>
<text x="86" y="173.7">22uF</text>
<text x="86" y="168.6">C609</text>
<text x="47.2" y="180">DC-/5.1C</text>
</g>
<g font-size="2.4">
<text x="47.4" y="49.3">1</text>
<text x="47.4" y="51.8">2</text>
<text x="62" y="51.8">7</text>
<text x="62" y="49.3">8</text>
<text x="128.7" y="49.3">1</text>
<text x="128.7" y="51.8">2</text>
<text x="143.3" y="51.8">7</text>
<text x="143.3" y="49.3">8</text>
<text x="209.9" y="49.3">1</text>
<text x="209.9" y="51.8">2</text>
<text x="224.5" y="51.8">7</text>
<text x="224.5" y="49.3">8</text>
<text x="47.4" y="54.3">3</text>
<text x="47.4" y="56.9">4</text>
<text x="62" y="56.9">5</text>
<text x="62" y="54.3">6</text>
<text x="128.7" y="54.3">3</text>
<text x="128.7" y="56.9">4</text>
<text x="143.3" y="56.9">5</text>
<text x="143.3" y="54.3">6</text>
<text x="209.9" y="54.3">3</text>
<text x="209.9" y="56.9">4</text>
<text x="224.5" y="56.9">5</text>
<text x="224.5" y="54.3">6</text>
<text x="47.4" y="117.8">1</text>
<text x="62" y="117.8">8</text>
<text x="128.7" y="117.8">1</text>
<text x="143.3" y="117.8">8</text>
<text x="209.9" y="117.8">1</text>
<text x="224.5" y="117.8">8</text>
<text x="47.4" y="120.4">2</text>
<text x="47.4" y="122.9">3</text>
<text x="47.4" y="125.5">4</text>
<text x="62" y="125.5">5</text>
<text x="62" y="122.9">6</text>
<text x="62" y="120.4">7</text>
<text x="128.7" y="120.4">2</text>
<text x="128.7" y="122.9">3</text>
<text x="128.7" y="125.5">4</text>
<text x="143.3" y="125.5">5</text>
<text x="143.3" y="122.9">6</text>
<text x="143.3" y="120.4">7</text>
<text x="209.9" y="120.4">2</text>
<text x="209.9" y="122.9">3</text>
<text x="209.9" y="125.5">4</text>
<text x="224.5" y="125.5">5</text>
<text x="224.5" y="122.9">6</text>
<text x="224.5" y="120.4">7</text>
</g>
</svg>
